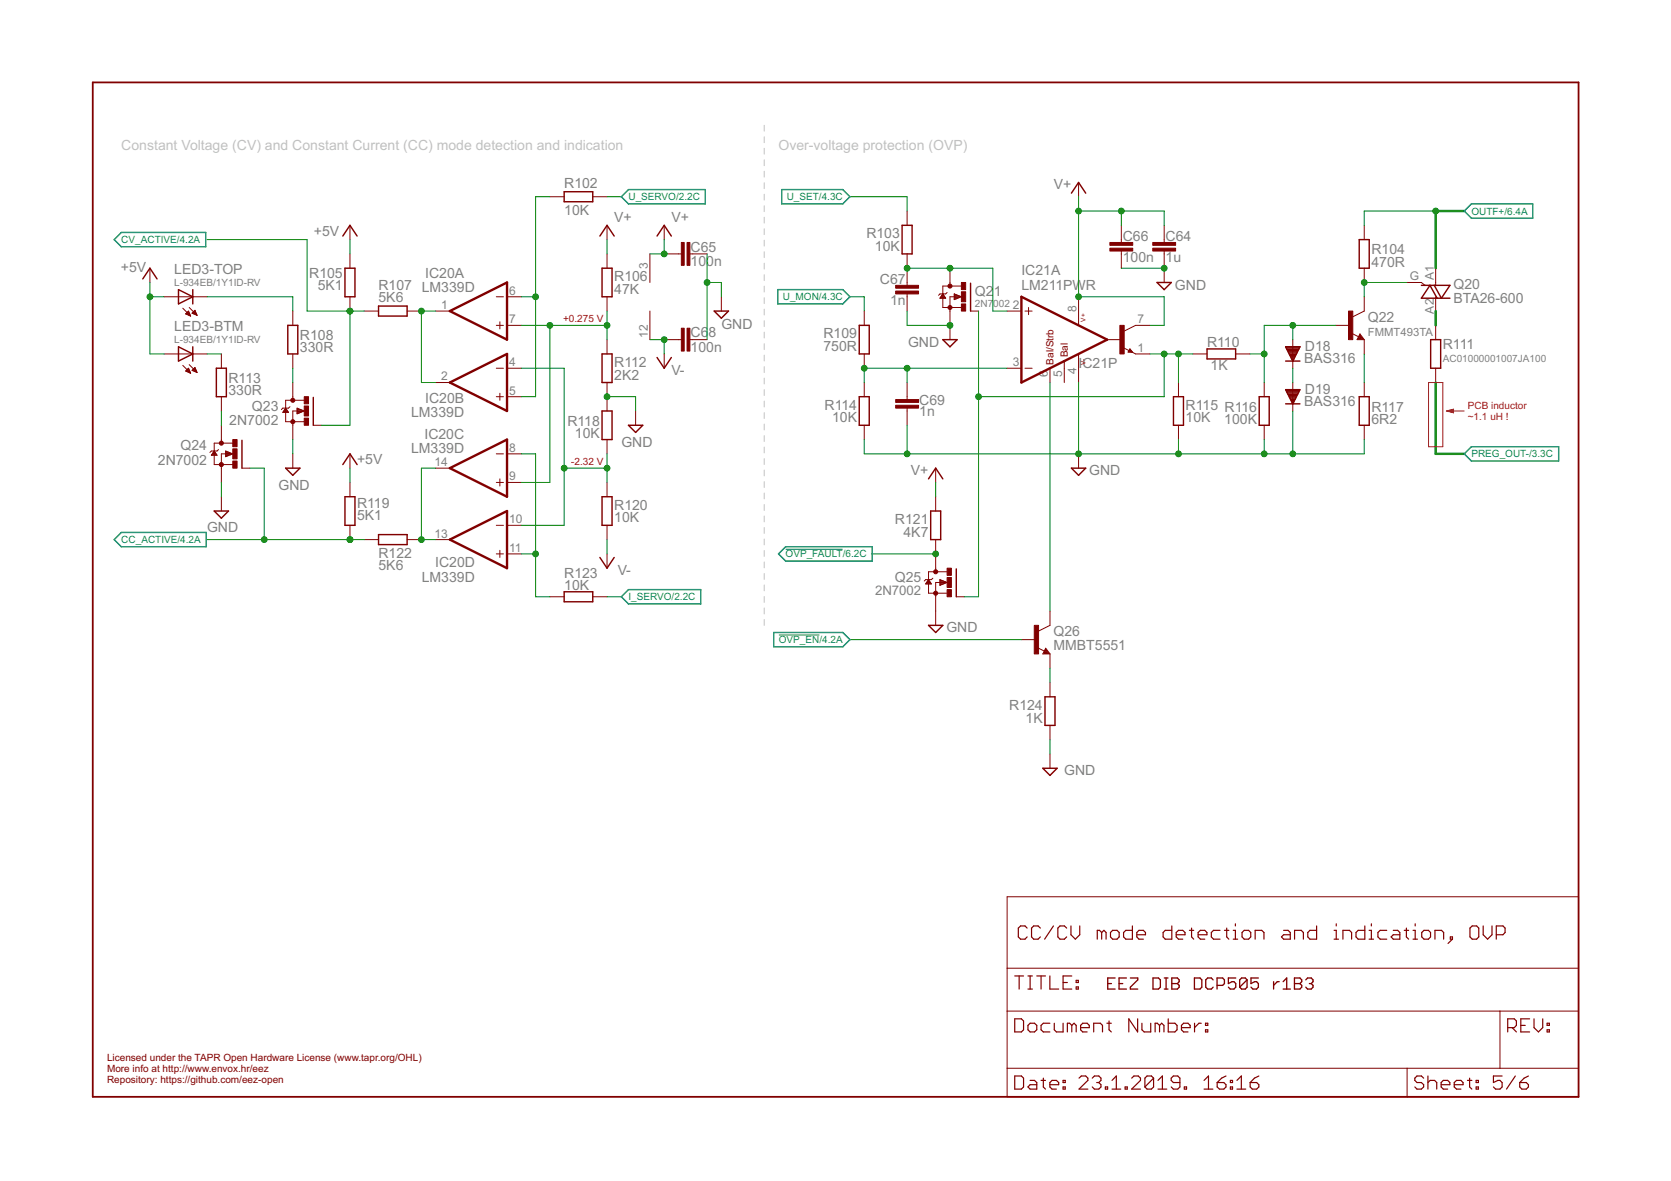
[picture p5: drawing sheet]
<svg xmlns="http://www.w3.org/2000/svg" width="297mm" height="210mm" viewBox="0 0 297 210" stroke-linecap="round" stroke-linejoin="round" font-family="sans-serif">
<g fill="none" stroke="#c0c0c0" stroke-width=".18">
<path d="M135.8 22.3v1M135.8 24.3v1.1M135.8 26.4v1M135.8 28.4v1M135.8 30.4v1.1M135.8 32.5v1M135.8 34.5v1.1M135.8 36.6v1M135.8 38.6v1M135.8 40.7v1M135.8 42.7v1M135.8 44.7v1.1"/>
<path d="M135.8 46.8v1M135.8 48.8v1.1M135.8 50.9v1M135.8 52.9v1.1M135.8 54.9v1.1M135.8 57v1M135.8 59v1.1M135.8 61.1v1M135.8 63.1v1.1M135.8 65.2v1M135.8 67.2v1M135.8 69.3v1"/>
<path d="M135.8 71.3v1M135.8 73.3v1.1M135.8 75.4v1M135.8 77.4v1.1M135.8 79.5v1M135.8 81.5v1M135.8 83.5v1.1M135.8 85.6v1M135.8 87.6v1.1M135.8 89.7v1M135.8 91.7v1.1M135.8 93.8v1"/>
<path d="M135.8 95.8v1M135.8 97.9v1M135.8 99.9v1M135.8 101.9v1.1M135.8 104v1M135.8 106v1.1M135.8 108.1v1M135.8 110.1v1"/>
</g>
<g fill="none" stroke="#800000" stroke-width=".21">
<path d="M180.4 173.5h1.5M181.2 173.5v2.3M182.6 165l-.4-.4h-.8l-.4 .4v1.5l.4 .4h.8l.4-.4M182.7 173.5h.8M182.7 175.8h.8M183.1 173.5v2.3M184.3 173.5h1.5M184.9 165l-.4-.4h-.8l-.3 .4v1.5l.3 .4h.8l.4-.4M185.1 173.5v2.3M186.6 173.5v2.3h1.6M187.3 164.6l-1.6 2.3M189 174.6h.7"/>
<path d="M189.6 165l-.4-.4h-.8l-.4 .4v1.5l.4 .4h.8l.4-.4M190.4 164.6v1.5l.8 .8 .7-.8v-1.5M190.5 173.5h-1.5v2.3h1.5M191.3 175.4h.4v.4h-.4zM191.3 174.2h.4v.4h-.4zM195.8 165.7l-.3-.3h-.4v1.5M195.8 165.7v1.2M195.8 165.7l.4-.3 .4 .3v1.2M197.4 165.7l.4-.3h.8l.3 .3v.8l-.3 .4h-.8l-.4-.4zM201.3 164.6v2.3h-1.2l-.4-.4v-.8l.4-.3h1.2M202.1 166.1h1.5v-.4l-.4-.3h-.7l-.4 .3v.8l.4 .4h.7M208.3 164.6v2.3h-1.2l-.3-.4v-.8l.3-.3h1.2"/>
<path d="M209.1 166.1h1.6v-.4l-.5-.3h-.7l-.4 .3v.8l.4 .4h.7M211.4 165.4h.8M211.8 165v1.5l.4 .4M213 166.1h1.5v-.4l-.3-.3h-.8l-.4 .3v.8l.4 .4h.8M216.9 165.4h-1.2l-.4 .3v.8l.4 .4h1.2M217.7 165.4h.7M218.1 165v1.5l.3 .4M219.2 166.9h.8M219.2 165.4h.4v1.5M219.6 164.2v.4M220.8 165.7l.4-.3h.8l.3 .3v.8l-.3 .4h-.8l-.4-.4zM223.1 166.9v-1.5h1.2l.4 .3v1.2"/>
<path d="M228.2 165.4h.8l.4 .3v1.2h-1.2l-.4-.4 .4-.4h1.2M230.1 166.9v-1.5h1.2l.4 .3v1.2M234 164.6v2.3h-1.1l-.4-.4v-.8l.4-.3h1.1M237.2 166.9h.7M237.2 165.4h.3v1.5M237.5 164.2v.4M238.7 166.9v-1.5h1.2l.4 .3v1.2M242.6 164.6v2.3h-1.2l-.4-.4v-.8l.4-.3h1.2M243.4 166.9h.8M243.4 165.4h.4v1.5M243.8 164.2v.4M246.5 165.4h-1.2l-.4 .3v.8l.4 .4h1.2"/>
<path d="M247.7 165.4h.8l.3 .3v1.2h-1.1l-.4-.4 .4-.4h1.1M249.6 165.4h.8M250 165v1.5l.4 .4M251.2 166.9h.8M251.2 165.4h.4v1.5M251.6 164.2v.4M252.7 165.7l.4-.3h.8l.4 .3v.8l-.4 .4h-.8l-.4-.4zM255.1 166.9v-1.5h1.1l.4 .3v1.2M257.8 166.5h.4v.4h-.4zM258.2 166.9l-.8 .8M261.3 165l.4-.4h.8l.4 .4v1.5l-.4 .4h-.8l-.4-.4zM263.7 164.6v1.5l.7 .8 .8-.8v-1.5"/>
<path d="M266 166.1h1.2l.3-.4v-.7l-.3-.4h-1.2v2.3M180.4 181.1h1.2l.3 .4v1.5l-.3 .4h-1.2zM180.4 191.2h1.2l.3 .4v1.6l-.3 .4h-1.2zM182.7 182.2l.4-.3h.8l.4 .3v.8l-.4 .4h-.8l-.4-.4zM183.1 192h.8l.4 .4v1.2h-1.2l-.4-.4 .4-.4h1.2M185.1 192h.7M185.5 191.6v1.6l.3 .4M186.6 192.8h1.6v-.4l-.4-.4h-.8l-.4 .4v.8l.4 .4h.8M186.6 181.9h-1.1l-.4 .3v.8l.4 .4h1.1M187.4 181.9v1.1l.4 .4h1.2v-1.5M189 193.2h.4v.4h-.4zM189 192h.4v.4h-.4z"/>
<path d="M190.5 182.2l-.4-.3h-.4v1.5M190.5 182.2l.4-.3 .4 .3v1.2M190.5 182.2v1.2M191.8 191.6l.4-.4h.8l.4 .4v.4l-1.6 1.6h1.6M192.1 182.6h1.5v-.4l-.3-.3h-.8l-.4 .3v.8l.4 .4h.8M194.2 191.6l.3-.4h.8l.4 .4v.4l-.4 .4M194.4 183.4v-1.5h1.2l.4 .3v1.2M194.9 192.4h.4M195.3 192.4l.4 .4v.4l-.4 .4h-.8l-.3-.4M196.5 193.2h.4v.4h-.4zM196.8 181.9h.7M197.1 181.5v1.5l.4 .4"/>
<path d="M197.7 193.6h1.5M197.7 192l.7-.8v2.4M200 193.2h.4v.4h-.4zM201.2 191.6l.4-.4h.7l.4 .4v.4l-1.5 1.6h1.5M202.2 181.1v2.3l-1.5-2.3v2.3M203 181.9v1.1l.4 .4h1.2v-1.5M205.1 191.6v1.6l-.4 .4h-.8l-.4-.4M205.1 191.6l-.4-.4h-.8l-.4 .4v1.6M205.1 191.6l-1.6 1.6M205.8 193.6h1.6M205.8 192l.8-.8v2.4M206.1 182.2l-.4-.3h-.4v1.5"/>
<path d="M206.1 182.2v1.2M206.1 182.2l.4-.3 .4 .3v1.2M207.7 181.1v2.3h1.2l.3-.4v-.8l-.3-.3h-1.2M209.7 192.4h-1.1l-.4-.4v-.4l.4-.4h.8l.3 .4v1.6l-.3 .4h-.8l-.4-.4M210 182.6h1.6v-.4l-.4-.3h-.8l-.4 .3v.8l.4 .4h.8M210.5 193.2h.4v.4h-.4zM212.3 181.9v1.5M213.5 181.9h-.4l-.8 .7M214 193.6h1.6M214 192l.8-.8v2.4M214.3 183h.4v.4h-.4zM214.3 181.9h.4v.3h-.4z"/>
<path d="M216.4 192.4h1.2l.3 .4v.4l-.3 .4h-.8l-.4-.4zM217.9 191.2l-.8 .4-.7 .8M218.7 193.2h.4v.4h-.4zM218.7 192h.4v.4h-.4zM219.9 193.6h1.5M219.9 192l.8-.8v2.4M222.2 192.4h1.2l.4 .4v.4l-.4 .4h-.8l-.4-.4zM223.8 191.2l-.8 .4-.8 .8M253.1 191.6l-.4-.4h-.8l-.4 .4v.4l.4 .4h.8l.4 .4v.4l-.4 .4h-.8l-.4-.4M253.8 192.4l.4-.4h.8l.4 .4v1.2M253.8 191.2v2.4M256.2 192.8h1.5v-.4l-.4-.4h-.7l-.4 .4v.8l.4 .4h.7"/>
<path d="M258.5 192.8h1.6v-.4l-.4-.4h-.8l-.4 .4v.8l.4 .4h.8M260.9 192h.7M261.2 191.6v1.6l.4 .4M262.4 193.2h.4v.4h-.4zM262.4 192h.4v.4h-.4zM267 191.2h-1.5v1.2l.8-.4h.3l.4 .4v.8l-.4 .4h-.7l-.4-.4M268 182.6h1.2l.4-.4v-.7l-.4-.4h-1.2v2.3M268.8 182.6l.8 .8M269.4 191.2l-1.6 2.4M270.2 192.4h1.1l.4 .4v.4l-.4 .4h-.8l-.3-.4zM270.3 182.2h.8M271.7 191.2l-.8 .4-.7 .8"/>
<path d="M271.9 181.1h-1.6v2.3h1.6M272.7 181.1v1.5l.8 .8 .7-.8v-1.5M275 183h.4v.4h-.4zM275 181.9h.4v.3h-.4z"/>
</g>
<path d="M16.5 14.6h264.1v180.3h-264.1z" fill="none" stroke="#800000" stroke-width=".32"/>
<g fill="none" stroke="#800000" stroke-width=".18">
<path d="M97.7 35h2.6M105.4 35h2.5M161.2 37.5v2.5M191.7 32.4v2.6M26.6 47.7v2.5M29.2 52.7h7.6M32.5 54.8l1.4 1.4M33 55.8l.5-.5 .4 .9zM33 55.8h.7M33.1 55.6h.6M33.2 55.9h.6M33.3 55.5h.3"/>
<path d="M33.4 55.4h.1M33.5 56h.3M33.6 54.7l1.4 1.3M33.8 56.1h.1M34.2 55.6h.7M34.3 55.5h.5M34.4 55.8h.5M34.4 55.4h.4M34.5 55.3h.2M34.6 55.9h.4M34.6 55.2l-.5 .5 .9 .3M34.6 55.2l.4 .8"/>
<path d="M34.6 55.2h.1M34.9 56h.1M52 55.3v2.5M62.2 40v2.6M62.2 45.1v2.6M62.2 52.7v2.6M64.7 55.3h2.6M72.4 55.3h2.5M77.4 55.3h2.6M88.2 57.8h1.3M88.2 52.7h1.3M88.9 57.2v1.3"/>
<path d="M90.1 57.8h2.6M90.1 52.7h2.6M107.9 40v2.6M107.9 45.1v2.6M107.9 52.7v2.6M115.5 45.1v5.1M115.5 55.3v5.1M118.1 40v2.6M118.1 45.1h3M122.6 45.1h3.1M128.2 52.7v2.6M153.6 55.3v2.5"/>
<path d="M161.2 45.1v5.6M161.2 52.2v3.1M167.1 53h1M167.2 52.9h.8M167.3 52.7h.6M167.3 52.6h.6M167.4 52.5h.4M167.5 52.4h.2M167.6 52.3h.1M167.6 52.2l.5 .8h-1zM168.4 52l-.3 .2h-1l-.3 .3M168.9 47.7v3.1"/>
<path d="M169.6 53.2h.1M169.6 53.1h.4M169.6 53h.7M169.6 52.9h1M169.6 52.6h1M169.6 52.5h.7M169.6 52.4h.4M169.6 52.3h.1M170.9 50.8h-3.3v3.9h3.3M170.9 52.7h-2v7.7M170.9 52.7l-1.3 .6M170.9 52.7l-1.3-.5v1.1"/>
<path d="M172.5 55.3h1.4M179 55.3h2.6M182.2 55.3h1.3M182.8 54.7v1.2M191.7 52.7v5.1M199.3 40v3.1M199.3 44.6v3.1M204.4 57.8h-2.5l-2.1 1M206.9 40v3.1M206.9 44.6v5.6M237.4 57.8h2.6M240.3 59.2l1.2 .7"/>
<path d="M241.7 59.4l.8 1h-1.3zM242.5 52.7v2.6l-2 1M242.5 40v2.6M242.5 47.7v2.5M250.1 50.2h2.6l.6 .5M255.2 47.7v3M255.2 52.7v2.6M255.2 57.8v2.6M29.2 62.9h7.6M32.5 64.9l1.4 1.4M33 66l.5-.6 .4 .9zM33.1 65.9h.6"/>
<path d="M33.1 66h.6M33.2 65.8h.5M33.3 65.6h.3M33.4 66.1h.4M33.4 65.5h.1M33.6 64.8l1.4 1.4M33.7 66.3h.1M34.1 65.8l.5-.5 .4 .9zM34.2 65.8h.6M34.3 65.9h.6M34.3 65.6h.5M34.4 65.5h.3"/>
<path d="M34.5 65.4h.2M34.6 66h.3M34.9 66.1h.1M38.8 79.9l-.2 .3h-1l-.3 .2M39.3 62.9v2.5M39.3 70.5v2.5M39.3 75.6v3.2M41.4 78.8h-3.3v3.8h3.3M50.3 73.2h.9M50.4 73.1h.8M50.5 73h.6M50.5 72.9h.5"/>
<path d="M50.6 72.8h.3M50.7 72.6h.1M50.8 72.5l.5 .8h-1zM51.5 72.3l-.2 .2h-1l-.3 .3M52 62.9v2.5M52 68v3.1M52.8 72.5l1.3 .5-1.3 .6zM52.8 73.5h.2M52.8 73.4h.5M52.8 73.2h.8M52.8 73.1h1.1M52.8 73h1.2"/>
<path d="M52.8 72.9h.8M52.8 72.8h.5M52.8 72.6h.2M52.9 73h-.9v5.1M54 71.1h-3.2v3.9h3.3M55.7 75.6h1.4M77.4 68h2.6M88.2 70.5h1.3M88.2 65.4h1.3M88.9 69.9v1.2M90.1 70.5h2.6M90.1 65.4h2.6"/>
<path d="M107.9 60.4v2.5M107.9 68v5M107.9 78.1v2.6M113 73v2.6M118.1 62.9v2.5M118.1 60.4h3M122.6 60.4h3.1M153.6 62.9v2.5M153.6 68v2.5M153.6 75.6v2.5M161.2 68v3M161.2 72.5v3.1"/>
<path d="M179 65.4h2.6M182.2 65.4h1.3M186.6 65.4v2.6M189.2 64.2v3.8M191.7 62.9v5.1M196.8 60.4h2.5M199.5 61.7l2.4 1.2h2.5M200.6 62.5h.7M200.6 62.4h.6M200.7 62.3h.4M200.8 62.1h.2M200.9 62l.5 .6h-.9z"/>
<path d="M200.9 62h.1M209.5 68v2.5M209.5 75.6v2.5M212 62.9h2.6M219.6 62.9h2.6M224.7 68v2.5M224.7 75.6v2.5M229.8 60.4v5M229.8 68v5M242.5 60.4v2.5M242.5 68v2.5M242.5 75.6v2.5"/>
<path d="M255.2 65.4v2.6M37.6 80.8h.9M37.7 80.7h.7M37.8 80.6h.6M37.9 80.5h.4M38 80.4h.2M38 80.2h.1M38.1 80.2l.5 .7h-1zM39.3 88.3v2.5M40.1 80.2l1.3 .5-1.3 .5zM40.1 81.1h.2M40.1 81h.5"/>
<path d="M40.1 80.8h.9M40.1 80.7h1.2M40.1 80.6h1.1M40.1 80.5h.8M40.1 80.4h.5M40.1 80.2h.2M40.2 80.7h-.9v5M43 83.2h1.4M52 80.7v2.5M62.2 80.7v2.5M62.2 85.7v2.6M62.2 93.4v2.5"/>
<path d="M64.7 95.9h2.6M72.4 95.9h2.5M77.4 95.9h2.6M77.4 83.2h2.6M88.2 85.7h1.3M88.2 80.7h1.3M88.2 98.4h1.3M88.2 93.4h1.3M88.9 85.1v1.3M88.9 97.8v1.3M90.1 85.7h2.6M90.1 80.7h2.6"/>
<path d="M90.1 98.4h2.6M90.1 93.4h2.6M107.9 85.7v2.6M107.9 93.4v2.5M107.9 98.4v2.6M166.3 83.2v2.5M166.3 88.3v2.5M166.3 95.9v5.7M191.7 80.7v2.5M97.7 106.1h2.6M105.4 106.1h2.5M164.6 103.6h.9"/>
<path d="M164.7 103.5h.7M164.8 103.4h.5M164.9 103.3h.3M165 103.2h.1M165 103h.1M165.1 103l.5 .8h-1.1zM165.8 102.8l-.2 .2h-1.1l-.2 .3M167.1 104h.1M167.1 103.9h.4M167.1 103.8h.7M167.1 103.6h1M167.1 103.4h.9"/>
<path d="M167.1 103.3h.6M167.1 103.2h.3M167.1 103h.1M168.3 103.5h-2v7.6M168.3 101.6h-3.2v3.8h3.3M168.4 103.5l-1.3 .5M168.4 103.5l-1.3-.5v1M170 106.1h1.4M181.6 113.7h2.5M184.4 115.1l1.2 .6M185.9 115.2l.7 1h-1.2zM186.6 108.6v2.5l-2 1.1"/>
<path d="M186.6 116.2v2.6M186.6 121.3v2.5M186.6 128.9v2.6M186.6 134v2.5M179 159.4h101.6v35.5h-101.6zM179 179.7h101.6M179 172.1h101.6M266.6 179.7v10.2M179 189.9h101.6M250.1 189.9v5"/>
</g>
<g fill="none" stroke="#800000" stroke-width=".23">
<path d="M196.9 174.8h.7M198.2 173.8h-1.3v2h1.3M198.9 174.8h.7M200.2 173.8h-1.3v2h1.3M200.9 173.8h1.3v.4l-1.3 1.3v.3h1.3M205 173.8h.9l.4 .4v1.3l-.4 .3h-.9zM207 173.8h.6M207 175.8h.6M207.3 173.8v2M208.3 173.8h1l.3 .4v.3l-.3 .3 .3 .3v.4l-.3 .3h-1zM208.3 174.8h1M212.3 173.8h1l.3 .4v1.3l-.3 .3h-1z"/>
<path d="M215.6 174.2l-.3-.4h-.6l-.4 .4v1.3l.4 .3h.6l.3-.3M216.3 175.1h1l.4-.3v-.6l-.4-.4h-1v2M219.7 173.8h-1.3v1l.6-.3h.4l.3 .3v.7l-.3 .3h-.7l-.3-.3M221.7 174.2l-.3-.4h-.7l-.3 .4v1.3M221.7 174.2v1.3l-.3 .3h-.7l-.3-.3M221.7 174.2l-1.3 1.3M223.7 173.8h-1.3v1l.6-.3h.4l.3 .3v.7l-.3 .3h-.7l-.3-.3M226.4 174.5v1.3M227.4 174.5h-.3l-.7 .6M228.1 175.8h1.3M228.1 174.5l.6-.7v2M230.1 173.8h1l.3 .4v.3l-.3 .3 .3 .3v.4l-.3 .3h-1z"/>
<path d="M230.1 174.8h1M232.1 174.2l.3-.4h.7l.3 .4v.3l-.3 .3M232.7 174.8h.4M233.1 174.8l.3 .3v.4l-.3 .3h-.7l-.3-.3"/>
</g>
<g fill="none" stroke="#800000" stroke-width=".25">
<path d="M100.3 34.1h5.1v1.8h-5.1zM190.5 34.3l1.2-1.9 1.3 1.9M25.4 49.6l1.2-1.9 1.3 1.9M31.7 51.5l2.6 1.2-2.6 1.3zM34.3 51.5v2.5M51.2 57.8h1.7v5.1h-1.7zM60.9 42l1.3-2 1.3 2M61.3 47.7h1.8v5h-1.8zM67.3 54.4h5.1v1.8h-5.1zM106.6 42l1.3-2 1.3 2M107 47.7h1.8v5h-1.8zM116.8 42l1.3-2 1.2 2"/>
<path d="M127 55.3h2.5l-1.3 1.3zM152.7 57.8h1.8v5.1h-1.8zM160.4 40h1.7v5.1h-1.7zM172.5 50.3v5M205.7 50.2h2.5l-1.3 1.3zM241.6 42.6h1.8v5.1h-1.8zM241.7 59.9l.2 .2h-.4l.2-.5 .6 .6h-.8M252.7 50.7h5l-1.5 2.3-1.2-2.3M255.5 53l-1.3-2.3-1.5 2.3h5M31.7 61.6l2.6 1.3-2.6 1.3zM34.3 61.6v2.6M38.5 65.4h1.7v5.1h-1.7z"/>
<path d="M43 78.3v4.9M55.7 70.6v5M107 62.9h1.8v5.1h-1.8zM107 73h1.8v5.1h-1.8zM111.7 75.6h2.6l-1.3 1.3zM116.8 63.5l1.3 1.9 1.2-1.9M152.7 70.5h1.8v5.1h-1.8zM167.6 60.4h2.5l-1.2 1.2zM208.6 70.5h1.8v5.1h-1.8zM214.6 62h5v1.8h-5zM223.8 70.5h1.8v5.1h-1.8zM228.5 64.2h2.6"/>
<path d="M228.5 61.6h2.6l-1.3 2.6zM228.5 71.8h2.6M228.5 69.3h2.6l-1.3 2.5zM228.6 69.4h2.4M228.7 61.8h2.3M228.7 69.6h2.2M228.8 62.1h2.1M228.9 69.8h1.9M228.9 62.3h1.8M229 70.1h1.7M229 62.5h1.6M229.1 70.3h1.4"/>
<path d="M229.1 62.7h1.4M229.2 70.5h1.2M229.2 63h1.2M229.3 70.7h1M229.3 63.2h1M229.4 71h.8M229.4 63.4h.8M229.5 71.2h.6M229.6 63.6h.5M229.6 71.4h.4M229.7 63.9h.3M229.7 71.6h.2"/>
<path d="M229.8 64.1h.1M241.6 70.5h1.8v5.1h-1.8zM254.3 60.4h1.8v5h-1.8zM38.1 90.8h2.5l-1.3 1.3zM50.8 83.2h2.5l-1.3 1.3zM60.9 82.6l1.3-1.9 1.3 1.9M61.3 88.3h1.8v5.1h-1.8zM67.3 95h5.1v1.8h-5.1zM106.6 99.1l1.3 1.9 1.3-1.9M107 88.3h1.8v5.1h-1.8zM165.1 85.1l1.2-1.9 1.3 1.9M165.4 90.8h1.8v5.1h-1.8z"/>
<path d="M190.5 83.2h2.5l-1.3 1.3zM100.3 105.2h5.1v1.8h-5.1zM165.1 111.1h2.5l-1.3 1.3zM170 101.1v5M185.9 115.7l.1 .3h-.4l.3-.5 .5 .6h-.8M185.4 136.5h2.5l-1.3 1.3zM185.8 123.8h1.7v5.1h-1.7z"/>
</g>
<g fill="#800000" stroke="#800000" stroke-width=".18">
<path d="M121.1 43.1h.5v4.1h-.5z"/>
<path d="M122.1 43.1h.5v4.1h-.5z"/>
<path d="M121.1 58.3h.5v4.1h-.5z"/>
<path d="M122.1 58.3h.5v4.1h-.5z"/>
<path d="M41.4 81.9h.7v1.3h-.7z"/>
<path d="M41.4 78.1h.7v1.3h-.7z"/>
<path d="M41.4 79.8h.7v1.8h-.7z"/>
<path d="M54.1 74.3h.7v1.3h-.7z"/>
<path d="M54.1 70.5h.7v1.3h-.7z"/>
<path d="M54.1 72.2h.7v1.7h-.7z"/>
<path d="M239.7 55.3h.8v5.1h-.8z"/>
<path d="M204.9 44.1h4.1v.5h-4.1z"/>
<path d="M204.9 43.1h4.1v.5h-4.1z"/>
<path d="M197.3 43.1h4.1v.5h-4.1z"/>
<path d="M197.3 44.1h4.1v.5h-4.1z"/>
<path d="M159.2 71h4.1v.5h-4.1z"/>
<path d="M159.2 72h4.1v.5h-4.1z"/>
<path d="M199.1 57.8h.7v5.1h-.7z"/>
<path d="M183.9 111.1h.7v5.1h-.7z"/>
<path d="M159.2 50.7h4.1v.5h-4.1z"/>
<path d="M159.2 51.7h4.1v.5h-4.1z"/>
<path d="M170.9 54h.8v1.3h-.8z"/>
<path d="M170.9 50.2h.8v1.3h-.8z"/>
<path d="M170.9 51.9h.8v1.7h-.8z"/>
<path d="M168.4 104.8h.7v1.3h-.7z"/>
<path d="M168.4 101h.7v1.3h-.7z"/>
<path d="M168.4 102.6h.7v1.8h-.7z"/>
</g>
<path d="M80 55.3l10.1-5.1v10.2zM181.6 52.7l15.2 7.7-15.2 7.6zM80 68l10.1-5.1v10.1zM80 83.2l10.1-5.1v10.2zM80 95.9l10.1-5.1v10.2z" fill="none" stroke="#800000" stroke-width=".42"/>
<g fill="#800000" stroke="#800000" stroke-width=".18">
<circle cx="39.3" cy="78.8" r=".36"/>
<circle cx="39.3" cy="82.6" r=".36"/>
<circle cx="52" cy="71.1" r=".36"/>
<circle cx="52" cy="75" r=".36"/>
<circle cx="168.9" cy="50.8" r=".36"/>
<circle cx="168.9" cy="54.7" r=".36"/>
<circle cx="166.3" cy="101.6" r=".36"/>
<circle cx="166.3" cy="105.4" r=".36"/>
</g>
<g fill="none" stroke="#008000" stroke-width=".18">
<path d="M97.7 35h-2.5v35.5h-2.5M107.9 35h2.5M151.1 35h10.1v2.5M191.7 35v17.7h15.2v5.1h-2.5M191.7 37.5h15.2v2.5M199.3 37.5v2.5M255.2 37.5h-12.7v2.5M26.6 52.7h2.6M26.6 50.2v12.7h2.6M36.8 52.7h15.2v2.6M36.8 42.6h17.8v12.7h10.1M62.2 42.6v2.5"/>
<path d="M62.2 55.3v20.3h-5.1M77.4 55.3h-2.5v12.7h2.5M92.7 52.7h2.5M92.7 57.8h15.2M97.7 57.8v27.9h-5M107.9 42.6v2.5M107.9 55.3v5.1M118.1 42.6v2.5h-2.6M125.7 45.1v15.3M125.7 50.2h2.5v2.5M151.1 52.7h2.5v2.6M161.2 55.3v2.5h7.7"/>
<path d="M161.2 47.7h15.3v7.6h2.5M173.9 55.3v50.8h-2.5M199.3 47.7h7.6M229.8 57.8v2.6M237.4 57.8h-12.7v10.2M250.1 50.2h-7.6v2.5M36.8 62.9h2.5M39.3 73v2.6M52 65.4v2.6M52 78.1v2.6M92.7 65.4h7.6v28h-7.6M107.9 70.5h5.1v2.5"/>
<path d="M115.5 60.4h2.6v2.5M153.6 78.1v2.6h88.9v-2.6M161.2 65.4v2.6M161.2 75.6v5.1M179 65.4h-25.4v2.6M186.6 68v40.6M191.7 68v12.7M204.4 62.9h7.6M206.9 62.9v7.6h-33M209.5 62.9v5.1M209.5 78.1v2.6M222.2 62.9h2.5"/>
<path d="M224.7 78.1v2.6M229.8 65.4v2.6M229.8 73v7.7M242.5 62.9v5.1M36.8 95.9h27.9M39.3 85.7v2.6M44.4 83.2h2.6v12.7M62.2 83.2v2.5M77.4 83.2h-2.5v12.7h2.5M92.7 80.7h2.5v25.4h2.5M92.7 98.4h2.5M100.3 83.2h7.6"/>
<path d="M107.9 80.7v5M107.9 95.9v2.5M154.9 98.4h11.4M166.3 85.7v2.6M107.9 106.1h2.5M151.1 113.7h30.5M186.6 118.8v2.5M186.6 131.5v2.5"/>
</g>
<g fill="#008000" stroke="#008000" stroke-width=".18">
<circle cx="118.1" cy="45.1" r=".51"/>
<circle cx="199.3" cy="37.5" r=".51"/>
<circle cx="191.7" cy="37.5" r=".51"/>
<circle cx="191.7" cy="52.7" r=".51"/>
<circle cx="118.1" cy="60.4" r=".51"/>
<circle cx="26.6" cy="52.7" r=".51"/>
<circle cx="62.2" cy="55.3" r=".51"/>
<circle cx="62.2" cy="95.9" r=".51"/>
<circle cx="47" cy="95.9" r=".51"/>
<circle cx="74.9" cy="55.3" r=".51"/>
<circle cx="74.9" cy="95.9" r=".51"/>
<circle cx="95.2" cy="52.7" r=".51"/>
<circle cx="95.2" cy="98.4" r=".51"/>
<circle cx="97.7" cy="57.8" r=".51"/>
<circle cx="107.9" cy="57.8" r=".51"/>
<circle cx="100.3" cy="83.2" r=".51"/>
<circle cx="107.9" cy="83.2" r=".51"/>
<circle cx="125.7" cy="50.2" r=".51"/>
<circle cx="107.9" cy="70.5" r=".51"/>
<circle cx="206.9" cy="47.7" r=".51"/>
<circle cx="229.8" cy="80.7" r=".51"/>
<circle cx="224.7" cy="80.7" r=".51"/>
<circle cx="161.2" cy="80.7" r=".51"/>
<circle cx="191.7" cy="80.7" r=".51"/>
<circle cx="209.5" cy="80.7" r=".51"/>
<circle cx="168.9" cy="57.8" r=".51"/>
<circle cx="242.5" cy="50.2" r=".51"/>
<circle cx="229.8" cy="57.8" r=".51"/>
<circle cx="224.7" cy="62.9" r=".51"/>
<circle cx="166.3" cy="98.4" r=".51"/>
<circle cx="161.2" cy="65.4" r=".51"/>
<circle cx="153.6" cy="65.4" r=".51"/>
<circle cx="168.9" cy="47.7" r=".51"/>
<circle cx="161.2" cy="47.7" r=".51"/>
<circle cx="255.2" cy="37.5" r=".51"/>
<circle cx="209.5" cy="62.9" r=".51"/>
<circle cx="206.9" cy="62.9" r=".51"/>
<circle cx="173.9" cy="70.5" r=".51"/>
</g>
<path d="M260.3 37.5h-5.1v10.2M255.2 55.3v2.5M255.2 68v12.7h5.1" fill="none" stroke="#008000" stroke-width=".42"/>
<path d="M253.9 68h2.6v11.4h-2.6zM257.1 73h3.2M257.1 73l1.3-.3v.7M257.1 73l1.3 .4M257.3 73h1.1M257.4 73.1h1M257.8 72.9h.6M257.9 73.2h.5M258.3 72.8h.1M258.4 73.4h.1" fill="none" stroke="#f00" stroke-width=".18"/>
<path d="M110.4 35l1.3-1.3h13.7v2.5h-13.7zM139 33.7h10.8l1.3 1.3-1.3 1.2h-10.8zM261.6 36.2h10.9v2.6h-10.9l-1.3-1.3zM21.6 41.3h15v2.6h-15l-1.3-1.3zM138.3 51.5h11.5l1.3 1.2-1.3 1.3h-11.5zM20.3 95.9l1.3-1.3h15.1v2.6h-15.1zM139.7 97.2h15.3v2.5h-15.3l-1.3-1.3zM260.3 80.7l1.3-1.3h15.5v2.5h-15.5zM110.4 106.1l1.3-1.3h12.9v2.5h-12.9zM137.5 112.4h12.3l1.3 1.3-1.3 1.3h-12.3z" fill="none" stroke="#008080" stroke-width=".25"/>
<path d="M139.7 97.6h10.1M138.5 112.9h7.2" fill="none" stroke="#008080" stroke-width=".18"/>
<g font-size="2.5" fill="#c0c0c0">
<text x="21.6" y="26.6">Constant Voltage (CV) and Constant Current (CC) mode detection and indication</text>
<text x="138.4" y="26.6">Over-voltage protection (OVP)</text>
</g>
<g font-size="2.5" fill="#808080">
<text x="100.3" y="33.5">R102</text>
<text x="187.3" y="33.6">V+</text>
<text x="55.8" y="41.9">+5V</text>
<text x="100.3" y="38.3">10K</text>
<text x="109.2" y="39.4">V+</text>
<text x="119.3" y="39.4">V+</text>
<text x="122.8" y="47.3">100n</text>
<text x="122.8" y="44.7">C65</text>
<text x="154" y="42.4">R103</text>
<text x="155.5" y="44.6">10K</text>
<text x="199.6" y="46.6">100n</text>
<text x="199.6" y="42.8">C66</text>
<text x="207.2" y="46.6">1u</text>
<text x="207.2" y="42.8">C64</text>
<text x="243.8" y="47.4">470R</text>
<text x="243.8" y="45.2">R104</text>
<text x="21.5" y="48.3">+5V</text>
<text x="31" y="48.7">LED3-TOP</text>
<text x="55" y="49.3">R105</text>
<text x="56.5" y="51.6">5K1</text>
<text x="67.3" y="53.8">5K6</text>
<text x="67.3" y="51.6">R107 LM339D</text>
<text x="75.6" y="49.4">IC20A</text>
<text x="109.2" y="52.2">47K</text>
<text x="109.2" y="50">R106</text>
<text x="156.4" y="50.5">C67</text>
<text x="173.3" y="52.6">Q2</text>
<text x="176.6" y="52.6">1</text>
<text x="181.6" y="51.5">LM211PWR</text>
<text x="181.6" y="48.9">IC21A</text>
<text x="208.9" y="51.5">GND</text>
<text x="258.4" y="53.9">BTA26-600</text>
<text x="258.4" y="51.3">Q20</text>
<text x="31" y="58.8">LED3-BTM</text>
<text x="122.8" y="60">C6</text>
<text x="126" y="60">8</text>
<text x="128.2" y="58.5">GND</text>
<text x="158.2" y="54.3">1n</text>
<text x="243.1" y="57.2">Q22</text>
<text x="53.3" y="62.6">330R</text>
<text x="53.3" y="60.5">R108</text>
<text x="109.2" y="65.2">R112</text>
<text x="122.8" y="62.5">100n</text>
<text x="146.4" y="62.4">750R</text>
<text x="146.4" y="60.1">R109</text>
<text x="161.4" y="61.6">GND</text>
<text x="191.7" y="65.4">I</text>
<text x="192.4" y="65.4">C21P</text>
<text x="214.6" y="61.7">R110</text>
<text x="215.2" y="65.8">1K</text>
<text x="231.8" y="64.6">BAS316</text>
<text x="232" y="62.4">D18</text>
<text x="256.5" y="62">R111</text>
<text x="40.6" y="70.3">330R</text>
<text x="40.6" y="68.1">R113</text>
<text x="75.6" y="71.7">IC20B</text>
<text x="109.2" y="67.5">2K2</text>
<text x="119.3" y="66.7">V-</text>
<text x="232" y="70">D19</text>
<text x="40.8" y="75.6">2N7002</text>
<text x="44.8" y="73.1">Q23</text>
<text x="73.1" y="74.2">LM339D</text>
<text x="100.9" y="75.7">R118</text>
<text x="102.2" y="77.9">10K</text>
<text x="146.6" y="72.8">R114</text>
<text x="147.9" y="75.1">10K</text>
<text x="163.4" y="73.9">1n</text>
<text x="163.4" y="72">C69</text>
<text x="210.8" y="75.1">10K</text>
<text x="210.8" y="72.8">R115 R116</text>
<text x="217.6" y="75.3">100K</text>
<text x="231.8" y="72.2">BAS316</text>
<text x="243.8" y="75.3">6R2</text>
<text x="243.8" y="73.2">R117</text>
<text x="28.1" y="82.6">2N7002</text>
<text x="32.1" y="80">Q24</text>
<text x="63.5" y="82.5">+5V</text>
<text x="73.1" y="80.5">LM339D</text>
<text x="75.4" y="78">IC20C</text>
<text x="110.5" y="79.4">GND</text>
<text x="49.5" y="87">GND</text>
<text x="161.9" y="84.4">V+</text>
<text x="193.6" y="84.5">GND</text>
<text x="36.8" y="94.6">GND</text>
<text x="63.5" y="92.5">5K1</text>
<text x="63.5" y="90.3">R119</text>
<text x="109.2" y="92.9">10K</text>
<text x="109.2" y="90.6">R120</text>
<text x="159.1" y="93.1">R121</text>
<text x="160.6" y="95.4">4K7</text>
<text x="67.3" y="101.4">5K6</text>
<text x="67.3" y="99.2">R122</text>
<text x="77.4" y="100.9">IC20D</text>
<text x="75" y="103.4">LM339D</text>
<text x="100.3" y="104.9">10K</text>
<text x="100.3" y="102.7">R123</text>
<text x="109.8" y="102.3">V-</text>
<text x="159.1" y="103.4">Q25</text>
<text x="168.2" y="112.4">GND</text>
<text x="187.3" y="113.1">Q26</text>
<text x="187.3" y="115.6">MMBT5551</text>
<text x="179.4" y="126.2">R124</text>
<text x="182.3" y="128.4">1K</text>
<text x="189.2" y="137.8">GND</text>
</g>
<text font-size="2.3" fill="#808080" x="155.5" y="105.8">2N7002</text>
<g font-size="2.1" fill="#808080">
<text x="115.2" y="47.9" transform="rotate(-90 115.2 47.9)">3</text>
<text x="90.5" y="52.4">6</text>
<text x="250.6" y="49.8">G</text>
<text x="254.9" y="49.8" transform="rotate(-90 254.9 49.8)">A1</text>
<text x="78.4" y="54.9">1</text>
<text x="90.5" y="57.5">7</text>
<text x="115.2" y="60" transform="rotate(-90 115.2 60)">12</text>
<text x="180" y="54.9">2</text>
<text x="191.4" y="55.5" transform="rotate(-90 191.4 55.5)">8</text>
<text x="202.2" y="57.5">7</text>
<text x="254.9" y="55.7" transform="rotate(-90 254.9 55.7)">A2</text>
<text x="90.5" y="65.1">4</text>
<text x="180" y="65.1">3</text>
<text x="202.2" y="62.5">1</text>
<text x="78.4" y="67.6">2</text>
<text x="90.5" y="70.2">5</text>
<text x="186.3" y="67" transform="rotate(-90 186.3 67)">6</text>
<text x="188.8" y="67" transform="rotate(-90 188.8 67)">5</text>
<text x="191.4" y="66.4" transform="rotate(-90 191.4 66.4)">4</text>
<text x="77.3" y="82.9">14</text>
<text x="90.5" y="80.3">8</text>
<text x="90.5" y="85.4">9</text>
<text x="77.3" y="95.6">13</text>
<text x="90.5" y="93">10</text>
<text x="90.5" y="98.1">11</text>
</g>
<text font-size="2" fill="#808080" x="243.1" y="59.7">FMMT493TA</text>
<g font-size="1.8" fill="#008080">
<text x="111.7" y="35.6">U_SERVO/2.2C</text>
<text x="139.8" y="35.6">U_SET/4.3C</text>
<text x="261.6" y="38.1">OUTF+/6.4A</text>
<text x="21.6" y="43.2">CV_ACTIVE/4.2A</text>
<text x="139.1" y="53.4">U_MON/4.3C</text>
<text x="261.6" y="81.3">PREG_OUT-/3.3C</text>
<text x="21.6" y="96.5">CC_ACTIVE/4.2A</text>
<text x="139.7" y="99.1">OVP_FAULT/6.2C</text>
<text x="111.7" y="106.7">I_SERVO/2.2C</text>
<text x="138.4" y="114.3">OVP_EN/4.2A</text>
</g>
<g font-size="1.8" fill="#808080">
<text x="31" y="50.8">L-934EB/1Y1ID-RV</text>
<text x="173.3" y="54.6">2N7</text>
<text x="176.6" y="54.6">002</text>
<text x="31" y="61">L-934EB/1Y1ID-RV</text>
<text x="256.5" y="64.3">AC01000001007JA100</text>
</g>
<g font-size="1.8" fill="#f00">
<text x="100.1" y="57.2">+0.275 V</text>
<text x="260.9" y="72.7">PCB inductor</text>
<text x="260.9" y="74.6">~1.1 uH !</text>
<text x="101.5" y="82.6">-2.32 V</text>
</g>
<g font-size="1.8" fill="#800000">
<text x="187.3" y="64.8" transform="rotate(-90 187.3 64.8)">Bal/Strb</text>
<text x="189.8" y="63.5" transform="rotate(-90 189.8 63.5)">Bal</text>
<text x="19" y="188.6">Licensed under the TAPR Open Hardware License (www.tapr.org/OHL)</text>
<text x="19" y="190.5">More info at http://www.envox.hr/eez</text>
<text x="19" y="192.4">Repository: https://github.com/eez-open</text>
</g>
<g font-size="1.1" fill="#800000">
<text x="193" y="57.2" transform="rotate(-90 193 57.2)">V+</text>
<text x="193" y="64.8" transform="rotate(-90 193 64.8)">V-</text>
</g>
</svg>
